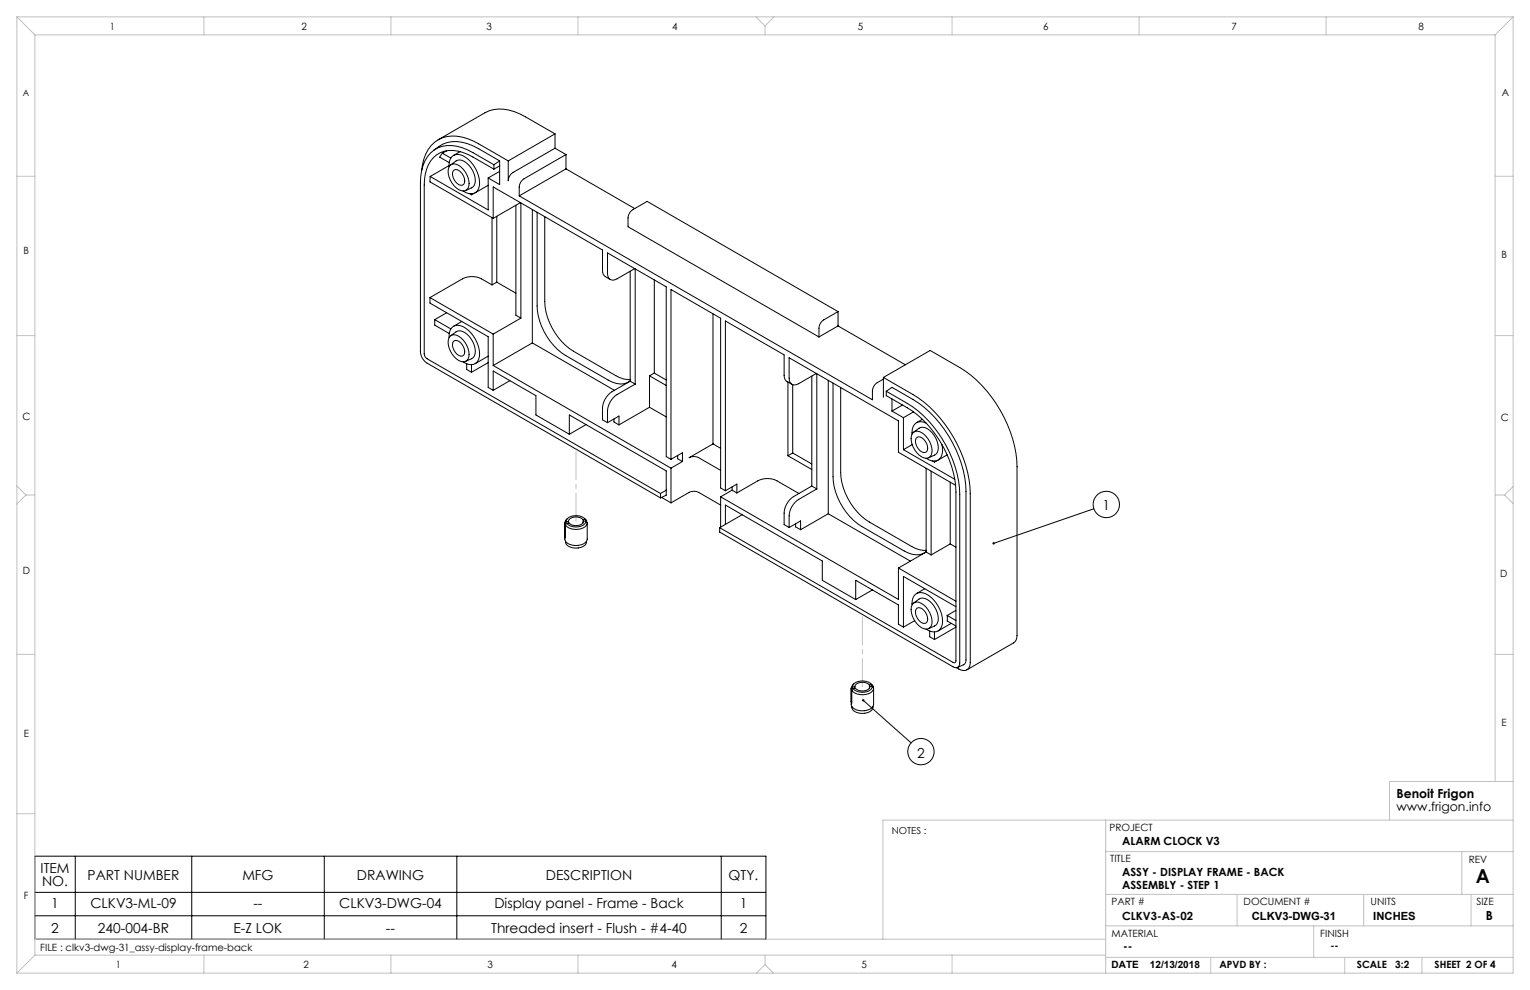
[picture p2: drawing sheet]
<svg xmlns="http://www.w3.org/2000/svg" width="432mm" height="279mm" viewBox="0 0 432 279" stroke-linecap="round" stroke-linejoin="round" font-family="sans-serif">
<g fill="none" stroke="#000" stroke-width=".28">
<path d="M156.6 37.8l-8.3-4.8a11.4 11.4 0 0 0-11.4-1.2l-13.2 7.7M156.6 37.8l-13.2 7.6M156.6 37.8v4M121.4 49.8l-.1 1.5 17.9 10.3M121.4 49.8l16.4 9.5v-9.1M122.4 42.4a9.3 9.3 0 0 1 11.1-1.2l7.5 4.2M124.9 43.2l-.8 1.2 2.7 1.5M124.9 43.2l2.3 1.4M126.1 42.5l-1.2 .7M126.7 46.7l-5.3 3.1M126.7 47.1a2.76 2.76 0 0 1 1.3-3.3 2.76 2.76 0 0 1 3.4 .6 8.7 8.7 0 0 1 3.7 8.9 2.43 2.43 0 0 1-3.7 1l-.7-.4M127.1 46.6a2.73 2.73 0 0 1 3.6 1.1 5.5 5.5 0 0 1 1.4 5.4 2.06 2.06 0 0 1-3.3-.1 5.7 5.7 0 0 1-2-6z"/>
<path d="M127.2 46.5l1.5-1.1a2.93 2.93 0 0 1 3.7 1.3 5.8 5.8 0 0 1 1.4 5.6l-.7 .7-1.7 .8M128.2 48a2.33 2.33 0 0 1 2.7 1.8 1.88 1.88 0 0 1-.4 2.5 3.1 3.1 0 0 1-2.6-4zM129.9 42.8l-1.9 1.1M132.5 54.7l.6 .3M133.1 54.7v.3M133.8 54.6l-.7 .4M137.8 52.3l-3.7 2.1M139.4 46.5a30.5 30.5 0 0 0-10.5-5.2 8 8 0 0 0-9.9 7l-.3 3.3v47.6a4.2 4.2 0 0 0 1.8 3.3l65.9 38M139.4 47.7a29.5 29.5 0 0 0-10.2-5.1 7.4 7.4 0 0 0-9.2 6.5l-.3 3.2v47.6l.4 .9 66.3 38.5M139.4 46.5v1.2M141 45.4v6.7l-3.2-1.9M141 46.8l-1.6 .9"/>
<path d="M141 45.4l-1.6 1.1M141 48.4l-3.2 1.8M143.4 45.4l-8.3-4.8a11.4 11.4 0 0 0-11.4-1.1 10.8 10.8 0 0 0-4.7 8.7M145.6 57.9v31.1l1.4 .8M146.5 55.3l99.7 57.5v-2.5a2.98 2.98 0 0 1 1.4-2.3l1.7-1M146.9 57.2l-7.7 4.4M147 57.3v32.5M150.2 59.1v37.7M151.6 59.9v26.5a17.9 17.9 0 0 0 8.1 14l12 6.9a5.4 5.4 0 0 0 6.2 .2M156.6 41.8l-11.8 6.9a2.98 2.98 0 0 0-1.4 2.3v-5.6M156.6 41.8l3.1 1.8M159.7 43.6l-11.8 6.9a2.98 2.98 0 0 0-1.4 2.3v2.5"/>
<path d="M159.7 47.7l-13.2 7.6M159.7 47.7l19.4 11.2M159.7 43.6v4.1M138.9 61.4v19M139.2 61.6v-8.8l30.8 17.8v5.7a1.91 1.91 0 0 0 .8 1.8l1.4 .8M140.2 79.6l5.4 3.1M140.2 79.6l-1.3 .8M140.2 61v18.6M153.7 61.2v23.9a17.8 17.8 0 0 0 8.1 14l12 6.9a6.9 6.9 0 0 0 4.1 1.1M177.9 76.6v31M179.1 75.8l-5 2.9a1.64 1.64 0 0 1-1.9 .2 1.64 1.64 0 0 1-.7-1.8v-5.7l16.5 9.5v48l1.4 .7M179.3 75.9v32.5"/>
<path d="M184.7 79v26.3M121.3 84v1.5l16.5 9.5v14.3l1.4 .9M121.3 84l17.9 10.3M122.7 90.2v1.6l4.1 2.3M122.7 90.2l4.5 2.6M126.1 88.3l-3.4 1.9M126.7 95.3a2.76 2.76 0 0 1 1.3-3.2 2.76 2.76 0 0 1 3.4 .5 8.7 8.7 0 0 1 3.7 8.9 2.43 2.43 0 0 1-3.7 1l-.7-.4M127.1 94.8a2.73 2.73 0 0 1 3.6 1.2 5.5 5.5 0 0 1 1.4 5.3 2.06 2.06 0 0 1-3.3 0 5.7 5.7 0 0 1-2-6zM127.2 94.7l1.5-1.1a2.93 2.93 0 0 1 3.7 1.3 5.8 5.8 0 0 1 1.4 5.6l-.7 .7-1.7 .8M128.2 96.2a2.33 2.33 0 0 1 2.7 1.8 1.88 1.88 0 0 1-.4 2.5 3.1 3.1 0 0 1-2.6-4zM130.3 90.7l-2.3 1.4M138.9 80.4l-3-1.7a6 6 0 0 0-5.4 0l-9.2 5.3"/>
<path d="M139.2 94.3v8.9M147 89.8l-7.8 4.5M150.2 96.8l23.2 13.4M150.2 96.8l-11 6.4M201.2 88.6v36.7M236.5 87.9l-53.9-31.1-4 2.4a2.98 2.98 0 0 0-1.4 2.3v2.5l53.9 31.1M236.5 87.9l-4 2.4a2.98 2.98 0 0 0-1.4 2.3v2.5M236.5 92l-5.4 3.1M236.5 92l19 11M236.5 87.9v4.1M131.7 102.7v1.6l1.4 .8M133.1 102.9v2.2"/>
<path d="M137.8 100.5l-3.7 2.1M137.8 102.3l-4.7 2.8M139.2 110.2v-5.5l12 7v5.4l9.5 5.5M139.2 103.2l50.2 28.9M143.9 107.4l-4.7 2.8M165.4 119.8l-4.7 2.8M171.5 119.3l3.2-1.9v2.5M173.3 118.2v.9l1.4 .8M177.9 107.6l-5.2 2.9a6 6 0 0 0-2.7 4.7v3.3l1.5 .8M177.9 107.6l1.4 .8M179.3 108.4l-5.2 3a6 6 0 0 0-2.6 4.6v3.3M183.3 114.9l4.7 2.8"/>
<path d="M183.3 106.1v8.8M183.3 106.1l4.7 2.7M183.3 114.9l-8.6 5M184.7 105.3l-1.4 .8M184.7 105.3l3.3 1.9M222.4 107.8v20.8M223.5 108.5l-1.4-.8a1.91 1.91 0 0 1-.8-1.8v-5.7l-16.6-9.6v47.9M223.7 108.6v19.2M229.1 106.1v31.1M230.4 105.4l-5 2.9a1.64 1.64 0 0 1-1.9 .2 1.64 1.64 0 0 1-.8-1.8v-5.7l30.9 17.8v8.8l16.1 9.4M230.5 105.5v32.5M233.8 107.3v37.7"/>
<path d="M235.1 108.1v26.5a17.8 17.8 0 0 0 8.1 14l12 6.9a5.4 5.4 0 0 0 6.2 .2M237.3 109.4v23.9a17.9 17.9 0 0 0 8 14l12 6.9a6.9 6.9 0 0 0 4.1 1.1M249.3 106.5l8.4 4.9a35.7 35.7 0 0 1 16.1 27.9v47.6a1.97 1.97 0 0 1-.9 2.1 1.97 1.97 0 0 1-2.3-.2l-.6-.4M249.3 106.5l13.2-7.6 8.4 4.8a35.7 35.7 0 0 1 16.1 28v47.6a2.29 2.29 0 0 1-.9 2.1l-13.2 7.6M249.3 106.5v5.6M250.1 110.4l1.6-1.1a38.3 38.3 0 0 1 12 8.4 33.4 33.4 0 0 1 8.9 21v47.6l-.3 1.1-2.1 1M250.1 110.4a38.2 38.2 0 0 1 12 8.4 33.1 33.1 0 0 1 8.8 20.7v47.6a1.15 1.15 0 0 1-.6 1.2 1.15 1.15 0 0 1-1.3-.1l-65.9-38v-1.3M250.1 110.4v1.3a36.6 36.6 0 0 1 11.5 8 30.7 30.7 0 0 1 8.2 19.2v47.6a.49 .49 0 0 1-.2 .5 .49 .49 0 0 1-.6-.1l-65.9-38M251.7 112.6v3.4M251.7 116l3.3 1.9M254.7 114.3l-3 1.7M255 117.9v9"/>
<path d="M257.8 116.2l-2.8 1.7M260.3 118.3l-1.6 1M261.4 119.4a2.59 2.59 0 0 0-2.9 0 2.59 2.59 0 0 0-1.1 2.7v.4M160.7 122.6v-5.5l27.3 15.8v6.9l-1.6 .7M186.4 139.3v1.2M188 138.3l-1.6 1M189.4 129.6v-47.9l14 8.1v47.9l1.3 .8M189.4 132.1v9.8M189.4 129.6l3.2-1.8v2.5M191.3 128.5v1l1.3 .8M192.6 130.3l-3.2 1.8M201.2 125.3l-6.7 3.9a2.98 2.98 0 0 1 2.7 0l6.2 3.5"/>
<path d="M201.2 125.3l2.2 1.2M204.7 138.5l3.3-1.9v2.5M206.6 138.3l-3.2 1.9M206.6 138.3l1.4 .8M206.6 137.4v.9M208 139.1l5.9-3.4a6 6 0 0 1 5.4 0l6.2 3.6M222.4 128.6l6.7 3.9M223.7 127.8l5.4 3.2M223.7 127.8l-1.3 .8M229.1 137.2l-5.1 2.9a6 6 0 0 0-2.7 4.7v3.3l1.4 .8M229.1 137.2l1.4 .8M230.5 138l-5.1 2.9a6 6 0 0 0-2.7 4.7v3.3"/>
<path d="M255 126.9l14.5 8.4M257.4 125.5l-2.4 1.4M257.8 122a2.73 2.73 0 0 1 3.6 1.2 5.5 5.5 0 0 1 1.4 5.3 2.06 2.06 0 0 1-3.4 0 5.7 5.7 0 0 1-2-6zM257.9 122l1.5-1.1a2.93 2.93 0 0 1 3.7 1.2 5.8 5.8 0 0 1 1.4 5.6l-.7 .7-1.7 .8M258.8 123.4a2.33 2.33 0 0 1 2.7 1.8 1.88 1.88 0 0 1-.3 2.5 3.1 3.1 0 0 1-2.7-4zM261.4 132.2v23.6M262.8 133v23.6M263.2 130.1l.5 .3M263.7 130.1v.3M264.4 130l-.7 .4M265.8 125.4a4.1 4.1 0 0 1-.9 4.4 3 3 0 0 1-3.5-.5M267.3 128.4l-2.5 1.5"/>
<path d="M268.2 136.1v17.4M159.4 147.6v4.5a2.67 2.67 0 0 0 3 1.9 2.91 2.91 0 0 0 3.3-1.9v-4.5M159.6 148.2v3.6l-.2-.4 .2-.1M159.6 152.8a1.86 1.86 0 0 0 2 1.8 3.7 3.7 0 0 0 3.8-1.2l.1-.6M159.9 147.7l-.3 .5M160.1 146.4l-.6 .9-.1 .4 .4-.5M160.4 147.2v.4M160.4 147.2h-.6M164.5 146.7a2.88 2.88 0 0 0-4 0l-.1 .5M164.5 146.7v.9M164.7 147.1a2.43 2.43 0 0 1-3.7 .9l-.4-.4-.7 .1M164.7 147.1v.1"/>
<path d="M165 146.4l.6 .6M165.2 146.6a3.7 3.7 0 0 0-5.4 .2v.4M165.2 146.6l.4 .4M165.2 146.6l-.7 .1M165.3 147a2.44 2.44 0 0 1-3 1.7 3 3 0 0 1-2.4-1M165.3 147l.4 .4a2.51 2.51 0 0 1-2.9 2 3.8 3.8 0 0 1-3.2-1.2M165.3 147l-.6 .1M165.6 147v.3M186.7 140.4l2.7 1.5M189.4 141.9l5.1-2.9a2.98 2.98 0 0 1 2.7 0l6.2 3.5M203.4 140.2l50.2 29v-8.9M203.4 140.2v8.6"/>
<path d="M204.7 148v-5.5l27.4 15.8v5.5l9.4 5.4M204.7 148l-1.6 .9M209.4 145.3l-4.7 2.7M222.7 148.9l3.2-1.9v2.5M224.5 147.8v.9l1.4 .8M233.8 145l23.1 13.4M233.8 145l-7.9 4.5M261.4 155.8l1.4 .8M261.4 155.8l-7.8 4.5M268.2 153.5l-5.4 3.1M268.2 153.5l1.6 .9M308.7 143.6l-28.3 9.8"/>
<path d="M241.5 169.2v-5.4l12.1 6.9v5.5l1.4 .8M246.2 166.5l-4.7 2.7M253.6 160.3l16.2 9.4M257.4 170.7a2.67 2.67 0 0 1 .9-2.9 2.67 2.67 0 0 1 3-.2 9.1 9.1 0 0 1 4.6 8.6 2.45 2.45 0 0 1-3.8 1.8l-.7-.4M257.8 170.3a2.73 2.73 0 0 1 3.6 1.1 5.5 5.5 0 0 1 1.4 5.4 2.06 2.06 0 0 1-3.4-.1 5.7 5.7 0 0 1-2-6zM257.9 170.2l1.5-1.1a2.93 2.93 0 0 1 3.7 1.2 5.8 5.8 0 0 1 1.4 5.7l-.7 .7-1.7 .7M258.1 175.2l-3.1 1.8M258.8 171.6a2.33 2.33 0 0 1 2.7 1.8 1.88 1.88 0 0 1-.3 2.5 3.1 3.1 0 0 1-2.7-3.9zM261 166.2l-2.3 1.3M262.4 178.1v1.6l1.3 .8M263.7 178.4v2.1M267.3 173.7v1.6l2.5 1.4"/>
<path d="M267.3 173.7l2.5 1.4M268.5 175.9l-3.7 2.2M269.8 171.2l-14.8-8.5v14.3M269.8 172.3l-2.5 1.4M269.8 177l-6.1 3.5M240.2 194.2v4.6a2.67 2.67 0 0 0 3 1.8 2.91 2.91 0 0 0 3.3-1.8v-4.6M240.4 194.8v3.6l-.2-.4h.2M240.4 199.4a1.86 1.86 0 0 0 2 1.8 3.7 3.7 0 0 0 3.8-1.1l.2-.7M240.8 194.3l-.4 .5M240.9 193l-.6 .9-.1 .5 .4-.5M241.3 193.8v.5M241.3 193.8l-.7 .1"/>
<path d="M243.6 197.6l13.5 12.1M245.4 193.3a2.88 2.88 0 0 0-4 .1l-.1 .4M245.4 193.3v.9M245.5 193.7a2.43 2.43 0 0 1-3.7 .9l-.4-.4-.6 .1M245.5 193.7v.1M245.8 193l.6 .7M246 193.2a3.7 3.7 0 0 0-5.3 .2l-.1 .5M246 193.2l.4 .5M246 193.2l-.6 .1M246.2 193.7a2.44 2.44 0 0 1-3 1.7 3 3 0 0 1-2.4-1.1M246.2 193.7l.3 .4a2.51 2.51 0 0 1-2.9 2 3.8 3.8 0 0 1-3.2-1.3M246.2 193.7h-.7"/>
<path d="M246.4 193.7v.2M9.8 241.6h206.4v23.5h-206.4zM9.8 258.5h206.4M9.8 251.8h206.4M21.2 241.6v23.5M54.1 241.6v23.5M91.5 241.6v23.5M128.9 241.6v23.5M203.5 241.6v23.5"/>
<circle cx="312.2" cy="142.4" r="3.7"/>
<circle cx="259.9" cy="212.1" r="3.7"/>
</g>
<path d="M162.6 147.1v-19.7M243.4 193.8v-19.7" fill="none" stroke="#c0c0c0" stroke-width=".28" stroke-dasharray="15.2 1.3 1.3 1.3" stroke-dashoffset="7.3"/>
<g fill="none" stroke="#c0c0c0" stroke-width=".28">
<path d="M4.8 4.8l5 5M4.8 4.8h422.2M4.8 4.8v269.8M9.8 9.8h412.2M9.8 9.8v259.8M57.5 4.8v5M110.3 4.8v5M163.1 4.8v5M213.4 4.8l2.5 2.5M215.9 7.3v2.5M218.4 4.8l-2.5 2.5M268.7 4.8v5"/>
<path d="M321.5 4.8v5M374.3 4.8v5M422 9.8v210.7M427 4.8l-5 5M427 4.8v269.8h-422.2M4.8 49.7h5M422 49.7h5M4.8 94.7h5M422 94.7h5M4.8 137.1l2.5 2.6M7.3 139.7l-2.5 2.6M7.3 139.7h2.5"/>
<path d="M422 139.7h2.6M424.6 139.7l2.4 2.4M427 137.3l-2.4 2.4M4.8 184.7h5M422 184.7h5M4.8 229.7h5M312 231.5v43.1M427 231.5h-177.8v33.6M427 220.5h-34.8v11M312 240.3h115M312 252.4h115M349.1 252.4v8.9"/>
<path d="M384.9 252.4v8.9M412.6 240.3v12.1M415.2 252.4v8.9M9.8 265.1h302.2M9.8 269.6l-5 5M9.8 269.6h302.2M57.5 269.6v5M110.3 269.6v5M163.1 269.6v5M215.9 272.2l-2.4 2.4M215.9 272.2l2.4 2.4M215.9 269.6v2.6"/>
<path d="M268.7 269.6v5M312 270.2h115M312 261.3h115M341.7 270.2v4.4M370.8 261.3v8.9M379.5 270.2v4.4M401.3 270.2v4.4"/>
</g>
<path d="M280.2 153.1l-.1 .4 .3-.1-.3 .1a.34 .34 0 0 0 .5 .1 .34 .34 0 0 0 .1-.5 .34 .34 0 0 0-.5 0zM243.4 197.4a.34 .34 0 0 0 .1 .6 .34 .34 0 0 0 .5-.4 .34 .34 0 0 0-.6-.2l.2 .2z" fill="#000"/>
<text font-size="5.4" x="416.5" y="249.1">A</text>
<g font-size="3.9">
<text x="311.1" y="144.1">1</text>
<text x="258.8" y="213.8">2</text>
<text x="11.5" y="246.3">ITEM</text>
<text x="11.9" y="250.2">NO.</text>
<text x="24.7" y="248.2">PART NUMBER</text>
<text x="68.4" y="248.2">MFG</text>
<text x="100.7" y="248.2">DRAWING</text>
<text x="154" y="248.2">DESCRIPTION</text>
<text x="205.6" y="248.2">QTY.</text>
<text x="14.5" y="256.2">1</text>
<text x="25.5" y="256.2">CLKV3-ML-09</text>
<text x="71.5" y="256.2">--</text>
<text x="95.7" y="256.2">CLKV3-DWG-04</text>
<text x="139.5" y="256.2">Display panel - Frame - Back</text>
<text x="208.8" y="256.2">1</text>
<text x="14.5" y="263.2">2</text>
<text x="27.7" y="263.2">240-004-BR</text>
<text x="65.9" y="263.2">E-Z LOK</text>
<text x="108.9" y="263.2">--</text>
<text x="138.6" y="263.2">Threaded insert - Flush - #4-40</text>
<text x="208.8" y="263.2">2</text>
</g>
<g font-size="3.5">
<text x="394.1" y="225.3">Benoit Frigon</text>
<text x="394.1" y="228.8">www.frigon.info</text>
<text x="419.3" y="259.7">B</text>
</g>
<g font-size="3.2">
<text x="316.7" y="238.4">ALARM CLOCK V3</text>
<text x="316.7" y="247.3">ASSY - DISPLAY FRAME - BACK</text>
<text x="316.7" y="250.8">ASSEMBLY - STEP 1</text>
<text x="316.7" y="259.7">CLKV3-AS-02</text>
<text x="353.3" y="259.7">CLKV3-DWG-31</text>
<text x="387.6" y="259.7">INCHES</text>
<text x="317" y="268.2">--</text>
</g>
<g font-size="2.8">
<text x="31" y="8.5">1</text>
<text x="85.1" y="8.5">2</text>
<text x="137.3" y="8.5">3</text>
<text x="189.7" y="8.5">4</text>
<text x="242.1" y="8.5">5</text>
<text x="294.4" y="8.5">6</text>
<text x="347.6" y="8.5">7</text>
<text x="400.3" y="8.5">8</text>
<text x="423.8" y="27.2">A</text>
<text x="6.7" y="71.8">B</text>
<text x="423.8" y="72.8">B</text>
<text x="6.4" y="118.6">C</text>
<text x="423.5" y="118.9">C</text>
<text x="6.5" y="162.1">D</text>
<text x="423.4" y="163">D</text>
<text x="6.7" y="207.9">E</text>
<text x="423.7" y="204.9">E</text>
<text x="313.1" y="234.6">PROJECT</text>
<text x="313.3" y="243.2">TITLE</text>
<text x="414.5" y="243.6">REV</text>
<text x="6.7" y="253.8">F</text>
<text x="313.7" y="255.3">PART #</text>
<text x="351" y="255.3">DOCUMENT #</text>
<text x="386.8" y="255.3">UNITS</text>
<text x="416.7" y="255.3">SIZE</text>
<text x="11.4" y="268.4">FILE : clkv3-dwg-31_assy-display-frame-back</text>
<text x="313.7" y="264.6">MATERIAL</text>
<text x="372.6" y="264.5">FINISH</text>
<text x="375.5" y="267.9">--</text>
<text x="32.7" y="273.3">1</text>
<text x="85.7" y="273.3">2</text>
<text x="137.6" y="273.3">3</text>
<text x="189.6" y="273.3">4</text>
<text x="243.2" y="273.2">5</text>
<text x="313.7" y="273.3">DATE</text>
<text x="324.5" y="273.3">12/13/2018</text>
<text x="344.1" y="273.1">APVD BY :</text>
<text x="383" y="273.1">SCALE</text>
<text x="393.8" y="273.1">3:2</text>
<text x="404.9" y="273.1">SHEET 2 OF 4</text>
</g>
<text font-size="2.7" x="251.7" y="235.2">NOTES :</text>
<text font-size="2.5" x="6.4" y="27">A</text>
</svg>
